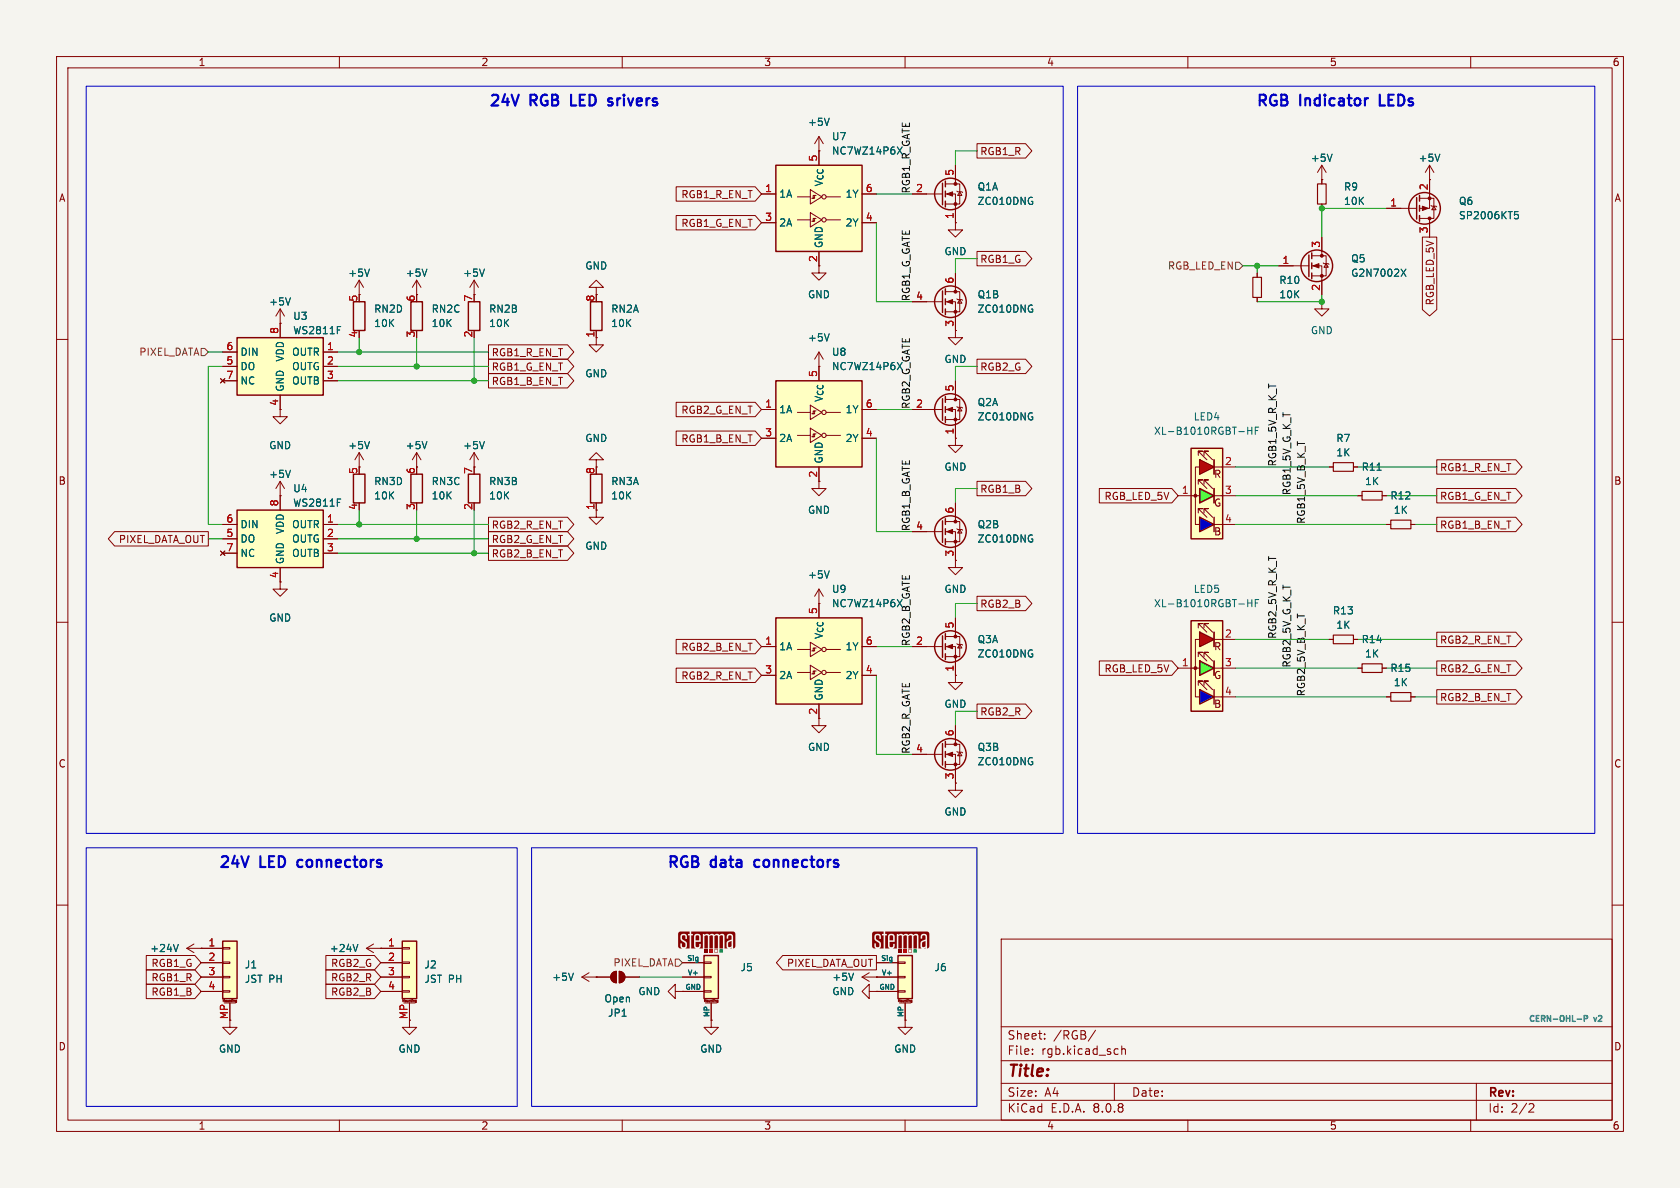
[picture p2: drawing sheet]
<svg xmlns="http://www.w3.org/2000/svg" width="297mm" height="210mm" viewBox="0 0 297 210" stroke-linecap="round" stroke-linejoin="round" font-family="sans-serif">
<path d="M0 0h297v210h-297z" fill="#f5f4ef" stroke="#f5f4ef" stroke-width=".18"/>
<g fill="none" stroke="#840000" stroke-width=".18">
<path d="M10 10h277v190h-277zM12 12h273v186h-273zM60 10v2M110 10v2M160 10v2M210 10v2M260 10v2M161.3 34.3h5.3M167.1 34.3h1.8v5.1M167.1 32.5h2.6v3.6h-2.6M168.9 39.4v1.2h1.3l-1.3 1.3-1.3-1.3h1.3M168.9 39.4h.1"/>
<path d="M168.9 29.2v3.3M169.2 33.8l.1 .1h.8l.1 .1M169.7 33.9l.4 .6h-.8zM233.7 31.8h.1M233.7 29.2v3.3M233.7 36.1v.7M233.7 29.2l-.8 1.3M233.7 29.2l.7 1.3M252.7 31.8h.1M252.7 29.2l-.7 1.3M252.7 29.2v2.6M252.7 29.2l.8 1.3"/>
<path d="M161.3 53.3h5.3M167.1 53.3h1.8v5.1M167.1 51.6h2.6v3.5h-2.6M168.9 58.4v1.3h1.3l-1.3 1.3-1.3-1.3h1.3M168.9 58.4h.1M168.9 48.3v3.3M169.2 52.8l.1 .2h.8l.1 .1M169.7 53l.4 .6h-.8zM226.1 47h5.3M231.9 47h1.8v5.1M231.9 45.2h2.5v3.6h-2.5M233.7 41.9v3.3"/>
<path d="M233.9 46.5l.2 .1h.7l.1 .1M234.4 46.6l.4 .6h-.7zM10 60h2M285 60h2M245.1 92.7h.8M249.4 92.7h.8M10 110h2M234.9 113h.8M239.3 113h.7M240 118.1h.8M244.3 118.1h.8M285 110h2"/>
<path d="M245.1 123.2h.8M249.4 123.2h.8M10 160h2M177 166h108v32h-108zM285 160h2M60 198v2M110 198v2M160 198v2M177 194.5h108M177 191.5h108M177 187.5h108M177 181.5h108"/>
<path d="M182.5 186.3v.1M182.5 185.5v.1M184.7 183.6v.1M184.7 182.8v.1M193.7 182.1l-1.3 2M197 191.5v3M197.5 185.4l.2 .1M197.7 186.3l-.2 .1M198.3 184.9v1.5M198.3 185.5l.2-.1 .4 .1 .1 .9M210 198v2M260 198v2"/>
<path d="M261 191.5v6.5M270.5 195.1l.5 .1 .2 .3-1 1.1h1"/>
</g>
<path d="M182.3 35.6h.3v.4l-.3 .1M182.4 34.9h.1M235.5 27.2l-.4 1.3M254.5 27.2l-.4 1.3M182.3 54.6h.3v.5l-.3 .1M182.4 53.9l.1 .1M247.7 47.6l.8 1.2M248.5 47.6l-.8 1.2" fill="none" stroke="#006464" stroke-width=".18"/>
<g fill="none" stroke="#840000" stroke-width=".25">
<path d="M166.6 32.4v3.8M167.1 32v1M167.1 33.8v1M167.1 35.6v1M166.6 51.4v3.8M167.1 51.1v1M167.1 52.8v1M167.1 54.6v1M231.4 45.1v3.8M231.9 44.7v1M231.9 46.5v1M231.9 48.3v1"/>
<circle cx="168" cy="34.3" r="2.79"/>
<circle cx="168" cy="53.3" r="2.79"/>
<circle cx="232.8" cy="47" r="2.79"/>
</g>
<g fill="#840000" stroke="#840000" stroke-width=".18">
<path d="M167.4 53.3l1-.3v.7z"/>
<path d="M167.4 34.3l1-.4v.8z"/>
<path d="M232.2 47l1-.4v.8z"/>
<circle cx="168.9" cy="55.1" r=".25"/>
<circle cx="168.9" cy="51.6" r=".25"/>
<circle cx="168.9" cy="36.1" r=".25"/>
<circle cx="168.9" cy="32.5" r=".25"/>
<circle cx="233.7" cy="48.8" r=".25"/>
<circle cx="233.7" cy="45.2" r=".25"/>
</g>
<path d="M232.9 32.5h1.5v3.6h-1.5zM245.9 91.9h3.5v1.6h-3.5zM235.7 112.3h3.6v1.5h-3.6zM240.8 117.3h3.5v1.6h-3.5zM245.9 122.4h3.5v1.6h-3.5z" fill="none" stroke="#840000" stroke-width=".2"/>
<path d="M210.6 79.2h5.6v16.1h-5.6z" fill="#ffffc2"/>
<path d="M212.1 91.4l2.5 1.3-2.5 1.3z" fill="#00f"/>
<path d="M212.1 86.4l2.5 1.2-2.5 1.3z" fill="#0f0"/>
<path d="M212.1 81.3l2.5 1.3-2.5 1.2z" fill="#f00"/>
<g fill="none" stroke="#840000" stroke-width=".25">
<path d="M250.4 34.9v3.8M251 34.5v1.1M251 36.3v1M251 38.1v1M210.6 79.2h5.6v16.1h-5.6zM82.8 83.8h2v5.1h-2zM212.1 91.4l2.5 1.3-2.5 1.3zM212.1 86.4l2.5 1.2-2.5 1.3zM212.1 81.3l2.5 1.3-2.5 1.2zM214.6 81.3v2.5M214.6 86.4v2.5M214.6 91.4v2.6"/>
<circle cx="251.8" cy="36.8" r="2.79"/>
</g>
<g fill="none" stroke="#840000" stroke-width=".18">
<path d="M245.1 36.8h5.3M251 35.1h2.5v3.5h-2.5M252.7 31.8v5h-1.7M252.7 38.6v3.3M253 36.3l.1 .1h.8l.1 .2M253.5 36.4l.4 .7h-.8zM73.7 49.5l-.8 1.3M73.7 49.5v2.6M73.7 49.5l.7 1.3M208.3 87.6h3.8M211.8 90.7v-.8h.8h-.8l1.6 1.5M211.8 85.6v-.8h.8h-.8l1.6 1.6"/>
<path d="M211.8 80.5v-.7h.8h-.8l1.6 1.5M212.1 82.6h-.8v10.1h.8M212.1 86.4v2.5zM212.1 86.4h.1M212.1 81.3v2.5zM212.1 81.3h.1M212.9 90.7v-.8h.7h-.7l1.5 1.5M212.9 85.6v-.8h.7h-.7l1.5 1.6M212.9 80.5v-.7h.7h-.7l1.5 1.5M214.6 86.4v2.5M214.6 81.3v2.5M214.6 92.7h3.8"/>
<path d="M214.6 87.6h3.8M214.6 82.6h3.8"/>
</g>
<g fill="#840000" stroke="#840000" stroke-width=".18">
<path d="M251.5 36.4l1 .4-1 .4z"/>
<circle cx="211.3" cy="87.6" r=".25"/>
<circle cx="252.7" cy="35.1" r=".25"/>
<circle cx="252.7" cy="38.6" r=".25"/>
</g>
<path d="M267.8 37.4h.6M267.9 37.9h.3l.2 .2-.1 .5-.4 .1M75.5 47.6l-.4 1.2M220.6 75.5v1.3M220.6 76.1h.7M221.3 75.5v1.3M221.9 76.1h.4M222.5 75.5h-.6v1.3" fill="none" stroke="#006464" stroke-width=".18"/>
<path d="M41.9 59.7h15.2v10.2h-15.2z" fill="#ffffc2"/>
<path d="M41.9 59.7h15.2v10.2h-15.2zM62.5 53.3h2v5.1h-2zM72.6 53.3h2.1v5.1h-2.1z" fill="none" stroke="#840000" stroke-width=".25"/>
<g fill="none" stroke="#840000" stroke-width=".18">
<path d="M49.5 57.2h.1M49.5 54.6v5.1M49.5 54.6l-.7 1.3M49.5 54.6l.8 1.3M63.5 49.5l-.8 1.3M63.5 49.5v2.6M63.5 49.5l.8 1.3M39 66.9l.8 .8M39.4 62.2h2.5M39.4 64.8h2.5M39.4 67.3h2.5M39.8 66.9l-.8 .8"/>
<path d="M49.5 69.9v2.5M57.1 62.2h2.6M57.1 64.8h2.6M57.1 67.3h2.6"/>
</g>
<path d="M51.3 52.6l-.4 1.3M59.6 57.7h.6M65.3 47.6l-.4 1.2" fill="none" stroke="#006464" stroke-width=".18"/>
<path d="M137.2 67.3h15.2v15.3h-15.2z" fill="#ffffc2"/>
<path d="M137.2 67.3h15.2v15.3h-15.2zM62.5 83.8h2v5.1h-2z" fill="none" stroke="#840000" stroke-width=".25"/>
<g fill="none" stroke="#840000" stroke-width=".18">
<path d="M134.6 72.4h2.6M134.6 77.5h2.6M141 77h2.3M141 72.9h2.3M143.3 75.7l2 1.3-2 1.2zM143.3 71.6l2 1.3-2 1.3zM143.5 77.2h.5v-.5h-.2v.5M143.5 73.2h.5v-.6h-.2v.6M144 76.7h.3M144 72.6h.3M144.8 62.2v2.6M144.8 62.2l-.8 1.3"/>
<path d="M144.8 62.2l.7 1.3M146 77h2.6M146 72.9h2.6M152.4 72.4h2.5M152.4 77.5h2.5M144.8 82.6v2.5"/>
<circle cx="145.7" cy="77" r=".38"/>
<circle cx="145.7" cy="72.9" r=".38"/>
</g>
<path d="M146.6 59l-.4 1.3M158.6 64.1l.9 1.2M159.5 64.1l-.9 1.2" fill="none" stroke="#006464" stroke-width=".18"/>
<path d="M71.1 166.4h2.6v10.1h-2.6z" fill="#ffffc2"/>
<g fill="none" stroke="#840000" stroke-width=".18">
<path d="M64.8 167.6h6.3M64.8 167.6l1.2 .8M66 166.9l-1.2 .7M67.3 167.6h.1M67.3 170.2h3.8M67.3 172.7h3.8M67.3 175.3h3.8M71.1 175.1h1.3v.3h-1.3zM71.1 172.6h1.3v.2h-1.3zM71.1 170.1h1.3v.2h-1.3zM71.1 167.5h1.3v.3h-1.3zM71.4 177.3h2"/>
<path d="M72.4 177.3v4.3h1.3l-1.3 1.3-1.3-1.3h1.3M73.4 177.2h.1M73.4 177l.2 .1M73.4 176.8v.1M73.5 176.8h.1v.4M73.5 176.8h-.1M73.6 177.2h-.1M40.6 180.3v1.3h1.3l-1.3 1.3-1.2-1.3h1.2"/>
</g>
<path d="M71.1 166.4h2.6v10.1h-2.6z" fill="none" stroke="#840000" stroke-width=".25"/>
<path d="M63.3 166.9l-.5 1.3" fill="none" stroke="#006464" stroke-width=".18"/>
<path d="M39.4 166.4h2.5v10.1h-2.5z" fill="#ffffc2"/>
<g fill="none" stroke="#840000" stroke-width=".18">
<path d="M49.5 102.9v1.2h1.3l-1.3 1.3-1.2-1.3h1.2M35.6 167.6h3.8M35.6 170.2h3.8M35.6 172.7h3.8M35.6 175.3h3.8M39.4 175.1h1.2v.3h-1.2zM39.4 172.6h1.2v.2h-1.2zM39.4 170.1h1.2v.2h-1.2zM39.4 167.5h1.2v.3h-1.2zM39.6 177.3h2.1M40.6 177.3v3M41.7 177.2h.1"/>
<path d="M41.7 177v.1M41.7 177.1h.1M41.8 176.8l-.1 .1M41.8 176.8h.1M41.8 177.2h.1M41.8 176.8v.4"/>
</g>
<path d="M39.4 166.4h2.5v10.1h-2.5z" fill="none" stroke="#840000" stroke-width=".25"/>
<path d="M41.9 90.2h15.2v10.1h-15.2z" fill="#ffffc2"/>
<g fill="none" stroke="#840000" stroke-width=".25">
<path d="M166.6 70.5v3.8M167.1 70.1v1M167.1 71.9v1M167.1 73.7v1M41.9 90.2h15.2v10.1h-15.2zM72.6 83.8h2.1v5.1h-2.1z"/>
<circle cx="168" cy="72.4" r="2.79"/>
</g>
<g fill="none" stroke="#840000" stroke-width=".18">
<path d="M144.8 24.1l-.8 1.3M144.8 24.1v2.6M144.8 24.1l.7 1.3M222.2 48.3v.7M222.2 52.6v.7M233.7 53.3v1.3h1.2l-1.2 1.3-1.3-1.3h1.3M233.7 53.3h.1M49.5 72.4v1.3h1.3l-1.3 1.2-1.2-1.2h1.2M161.3 72.4h5.3M167.1 72.4h1.8v5.1M167.1 70.6h2.6v3.6h-2.6M168.9 67.3v3.3"/>
<path d="M169.2 71.9l.1 .1h.8l.1 .1M169.7 72l.4 .6h-.8zM39 97.4l.8 .8M39.4 92.7h2.5M39.4 95.3h2.5M39.4 97.8h2.5M39.8 97.4l-.8 .8M49.5 87.6h.1M49.5 85.1v5.1M49.5 85.1l-.7 1.3M49.5 85.1l.8 1.3M57.1 92.7h2.6"/>
<path d="M57.1 95.3h2.6M57.1 97.8h2.6M63.5 80l-.8 1.3M63.5 80v2.6M63.5 80l.8 1.3M73.7 80l-.8 1.3M73.7 80v2.6M73.7 80l.7 1.3M83.8 80l-.7 1.3M83.8 80v2.6M83.8 80l.8 1.3M234.9 82.6h.8"/>
<path d="M239.3 82.6h.7M240 87.6h.8M244.3 87.6h.8M49.5 100.3v2.6M33 167.6l1.3 .8M33 167.6h2.6M34.3 166.9l-1.3 .7M35.6 167.6h.1"/>
</g>
<path d="M146.6 20.9l-.4 1.3M65.3 78l-.4 1.3M75.5 78l-.4 1.3M85.6 78l-.4 1.3M182.3 73.7h.3v.4l-.3 .1M182.4 73h.1M51.3 83.1l-.4 1.3M59.6 88.2h.6M243.4 83.1h.8M31.5 166.9l-.4 1.3" fill="none" stroke="#006464" stroke-width=".18"/>
<g fill="#840000" stroke="#840000" stroke-width=".18">
<path d="M167.4 72.4l1-.4v.8z"/>
<circle cx="168.9" cy="74.2" r=".25"/>
<circle cx="168.9" cy="70.6" r=".25"/>
</g>
<path d="M221.5 49h1.5v3.6h-1.5zM235.7 81.8h3.6v1.5h-3.6zM240.8 86.9h3.5v1.5h-3.5z" fill="none" stroke="#840000" stroke-width=".2"/>
<path d="M210.6 109.7h5.6v16h-5.6z" fill="#ffffc2"/>
<path d="M212.1 121.9l2.5 1.3-2.5 1.3z" fill="#00f"/>
<path d="M212.1 116.8l2.5 1.3-2.5 1.3z" fill="#0f0"/>
<path d="M212.1 111.8l2.5 1.2-2.5 1.3z" fill="#f00"/>
<g fill="none" stroke="#840000" stroke-width=".25">
<path d="M104.4 83.8h2v5.1h-2zM166.6 112.4v3.8M167.1 112v1M167.1 113.8v1M167.1 115.6v1M210.6 109.7h5.6v16h-5.6zM212.1 116.8l2.5 1.3-2.5 1.3zM212.1 111.8l2.5 1.2-2.5 1.3zM214.6 111.8v2.5M214.6 116.8v2.6M166.6 131.4v3.9M167.1 131.1v1"/>
<path d="M167.1 132.8v1.1M167.1 134.6v1M212.1 121.9l2.5 1.3-2.5 1.3zM214.6 121.9v2.6"/>
<circle cx="168" cy="114.3" r="2.79"/>
<circle cx="168" cy="133.3" r="2.79"/>
</g>
<g fill="none" stroke="#840000" stroke-width=".18">
<path d="M105.4 81.3h1.3l-1.3-1.3-1.3 1.3h1.3v1.3M105.4 88.9v1.3M161.3 114.3h5.3M167.1 114.3h1.8v5.1M167.1 112.5h2.6v3.6h-2.6M168.9 109.2v3.3M169.2 113.8l.1 .1h.8l.1 .1M169.7 113.9l.4 .7h-.8zM208.3 118.1h3.8M211.8 116.1v-.8h.8h-.8l1.6 1.5M211.8 111v-.8h.8h-.8l1.6 1.6M212.1 113h-.8v10.2h.8"/>
<path d="M212.1 116.8v2.6zM212.1 116.8h.1M212.1 111.8v2.5zM212.1 111.8h.1M212.9 116.1v-.8h.7h-.7l1.5 1.5M212.9 111v-.8h.7h-.7l1.5 1.6M214.6 116.8v2.6M214.6 111.8v2.5M214.6 118.1h3.8M214.6 113h3.8M161.3 133.4h5.3M167.1 133.4h1.8v5"/>
<path d="M167.1 131.6h2.6v3.5h-2.6M168.9 128.3v3.3M169.2 132.8l.1 .2h.8l.1 .1M169.7 133l.4 .6h-.8zM211.8 121.2v-.8h.8h-.8l1.6 1.5M212.9 121.2v-.8h.7h-.7l1.5 1.5M214.6 123.2h3.8M119.4 175.3v-1.3l-1.3 1.3 1.3 1.2v-1.2h1.2M120.6 175.3h.1M152.4 172.7l1.3 .8M152.4 172.7h2.5M153.7 172l-1.3 .7"/>
<path d="M154.9 172.7h.1M160 180.3v1.3h1.3l-1.3 1.3-1.3-1.3h1.3M160 180.3h.1"/>
</g>
<g fill="#840000" stroke="#840000" stroke-width=".18">
<path d="M167.4 114.3l1-.4v.8z"/>
<path d="M167.4 133.4l1-.4v.7z"/>
<circle cx="211.3" cy="118.1" r=".25"/>
<circle cx="168.9" cy="116.1" r=".25"/>
<circle cx="168.9" cy="112.5" r=".25"/>
<circle cx="168.9" cy="135.1" r=".25"/>
<circle cx="168.9" cy="131.6" r=".25"/>
</g>
<path d="M182.3 115.6h.3v.4l-.3 .1M182.4 114.9h.1M220.6 106v1.3M220.6 106.6h.7M221.3 106v1.3M221.9 106.6h.4M222.5 106h-.6v1.3M182.3 134.7h.3v.4l-.3 .1M182.4 133.9l.1 .1M150.9 172l-.4 1.3" fill="none" stroke="#006464" stroke-width=".18"/>
<path d="M137.2 109.2h15.2v15.3h-15.2z" fill="#ffffc2"/>
<g fill="none" stroke="#840000" stroke-width=".25">
<path d="M166.6 92.1v3.8M167.1 91.7v1M167.1 93.5v1M167.1 95.3v1M137.2 109.2h15.2v15.3h-15.2z"/>
<circle cx="168" cy="94" r="2.79"/>
</g>
<g fill="none" stroke="#840000" stroke-width=".18">
<path d="M161.3 94h5.3M167.1 94h1.8v5.1M167.1 92.2h2.6v3.6h-2.6M168.9 88.9v3.3M169.2 93.5l.1 .1h.8l.1 .1M169.7 93.6l.4 .6h-.8zM134.6 114.3h2.6M134.6 119.4h2.6M141 118.9h2.3M141 114.8h2.3M143.3 117.6l2 1.3-2 1.2zM143.3 113.5l2 1.3-2 1.3z"/>
<path d="M143.5 119.1h.5v-.5h-.2v.5M143.5 115.1h.5v-.5h-.2v.5M144 118.6h.3M144 114.6h.3M146 118.9h2.6M146 114.8h2.6M152.4 114.3h2.5M152.4 119.4h2.5M144.8 124.5v3.8h1.2l-1.2 1.2-1.3-1.2h1.3"/>
<circle cx="145.7" cy="118.9" r=".38"/>
<circle cx="145.7" cy="114.8" r=".38"/>
</g>
<path d="M182.3 95.3h.3v.4l-.3 .1M182.4 94.6h.1M158.6 106l.9 1.3M159.5 106l-.9 1.3" fill="none" stroke="#006464" stroke-width=".18"/>
<g fill="#840000" stroke="#840000" stroke-width=".18">
<path d="M167.4 94l1-.4v.8z"/>
<circle cx="168.9" cy="95.8" r=".25"/>
<circle cx="168.9" cy="92.2" r=".25"/>
</g>
<path d="M137.2 29.2h15.2v15.3h-15.2z" fill="#ffffc2"/>
<path d="M137.2 29.2h15.2v15.3h-15.2z" fill="none" stroke="#840000" stroke-width=".25"/>
<g fill="none" stroke="#840000" stroke-width=".18">
<path d="M134.6 34.3h2.6M134.6 39.4h2.6M141 38.9h2.3M141 34.8h2.3M143.3 37.6l2 1.3-2 1.2zM143.3 33.5l2 1.3-2 1.3zM143.5 39.1h.5v-.5h-.2v.5M143.5 35.1h.5v-.6h-.2v.6M144 38.6h.3M144 34.5h.3M146 38.9h2.6M146 34.8h2.6"/>
<path d="M152.4 34.3h2.5M152.4 39.4h2.5M144.8 44.5v2.5M168.9 119.4v1.3h1.3l-1.3 1.2-1.3-1.2h1.3M168.9 119.4h.1M168.9 138.4v1.3h1.3l-1.3 1.3-1.3-1.3h1.3M168.9 138.4h.1M102.9 172.7h5M102.9 172.7l1.2 .8M104.1 172l-1.2 .7M105.4 172.7h.1M108.2 172l.8-.3v2a1.02 1.02 0 0 1-1-.6 1.02 1.02 0 0 1 .2-1.1z"/>
<path d="M109.5 171.7a1.02 1.02 0 0 1 1 1 1.02 1.02 0 0 1-1 1zM110.5 172.7h2.5M125.7 180.3v1.3h1.3l-1.3 1.3-1.2-1.3h1.2M125.7 180.3h.1"/>
<circle cx="145.7" cy="38.9" r=".38"/>
<circle cx="145.7" cy="34.8" r=".38"/>
</g>
<path d="M158.6 26l.9 1.2M159.5 26l-.9 1.2M101.4 172l-.5 1.3" fill="none" stroke="#006464" stroke-width=".18"/>
<g fill="#840000" stroke="#840000" stroke-width=".18">
<path d="M108.2 172l.8-.3v2a1.02 1.02 0 0 1-1-.6 1.02 1.02 0 0 1 .2-1.1z"/>
<path d="M109.5 171.7a1.02 1.02 0 0 1 1 1 1.02 1.02 0 0 1-1 1z"/>
</g>
<path d="M125.4 167.8h.6v.6h-.6z" fill="#ed1c24"/>
<path d="M127.2 167.8h.6v.6h-.6z" fill="#00a650"/>
<path d="M124.5 168.9h2.5v7.6h-2.5z" fill="#ffffc2"/>
<g fill="#840000">
<path d="M124.5 167.8h.6v.6h-.6z"/>
<path d="M126.3 167.8h.6v.6h-.6l.5-.1v-.4h-.4l-.1 .4z"/>
<path d="M129 167.7l.3-.2v.2z"/>
<path d="M124.5 165.5l.4-.2 .2 .2v2.2h-.6z"/>
<path d="M125.4 165.5l.4-.2 .2 .2v2.2h-.6z"/>
<path d="M126.3 165.5l.4-.2 .2 .2v2.2h-.6z"/>
<path d="M127.2 165.5l.4-.2 .2 .2v2.2h-.6z"/>
<path d="M123 165.4l.4-.1 .2 .1v.8h-.6z"/>
<path d="M128.8 166.6l.5-.3v1l-.3 .1h-.2z"/>
<path d="M120 164.8l.3-.1h1.6v.4h-.3v.3h.3v2.3h-.8l.3-.3v-.7l-.8-.6v-.3v-.4l.4-.1 .2 .2v.5h.2v-.7l-.4-.2-.6 .1-.1 .7 .1 .3 .7 .6 .1 .5-.2 .1h-.4v-.6h-.3v.6l.3 .3h-.4l-.2-.2-.1-2.4z"/>
<path d="M122.2 164.7h7.5l.3 .4-.1 2.4-.3 .2v-2.2l-.2-.3-.5-.1-.4 .2v.6h.2l.1-.5 .3-.1 .2 .2v.6l-.6 .2-.2 .2-.1 .9 .3 .3h-.6l-.1-2.5-.3-.1-.5 .2-.3-.2h-.4a.36 .36 0 0 1-.5 0h-.4a.36 .36 0 0 1-.5 0l-.6 .2v-.2h-.2v2.6h-.8l.3-.3 .1-.5h-.3l-.1 .5-.5-.1v-.8h.9v-.9l-.1-.3-.2-.2-.7 .1-.2 .4v1.6l.1 .3 .2 .2h-.8v-2.3h.3v-.3h-.3z"/>
</g>
<g fill="none" stroke="#840000" stroke-width=".18">
<path d="M83.8 49.5l-.7 1.3M83.8 49.5v2.6M83.8 49.5l.8 1.3M105.4 50.8h1.3l-1.3-1.3-1.3 1.3h1.3v1.3M105.4 58.4v2.6h1.3l-1.3 1.2-1.3-1.2h1.3M144.8 47v1.3h1.2l-1.2 1.2-1.3-1.2h1.3M168.9 77.5v1.2h1.3l-1.3 1.3-1.3-1.3h1.3M168.9 77.5h.1M105.4 90.2v1.2h1.3l-1.3 1.3-1.3-1.3h1.3M144.8 85.1v1.3h1.2l-1.2 1.2-1.3-1.2h1.3M168.9 99.1v1.2h1.3l-1.3 1.3-1.3-1.3h1.3M168.9 99.1h.1"/>
<path d="M144.8 104.1l-.8 1.3M144.8 104.1v2.6M144.8 104.1l.7 1.3M120.6 170.2h3.9M120.6 172.7h3.9M120.6 175.3h3.9M124.5 175.1h1.2v.3h-1.2zM124.5 172.6h1.2v.2h-1.2zM124.5 170.1h1.2v.2h-1.2zM124.7 177.3h2M125.7 177.3v3M126.8 176.9l.1-.1v.4"/>
<path d="M126.8 177.2h.1M126.8 177v.1M126.8 177.1h.1M126.9 177.2h.1M153.7 175.3v-1.3l-1.3 1.3 1.3 1.2v-1.2h1.2M154.9 175.3h.1"/>
</g>
<path d="M82.8 53.3h2v5.1h-2zM104.4 53.3h2v5.1h-2zM124.5 168.9h2.5v7.6h-2.5z" fill="none" stroke="#840000" stroke-width=".25"/>
<path d="M85.6 47.6l-.4 1.2M146.6 100.9l-.4 1.3" fill="none" stroke="#006464" stroke-width=".18"/>
<path d="M159.7 167.8h.6v.6h-.6z" fill="#ed1c24"/>
<path d="M161.5 167.8h.6v.6h-.6z" fill="#00a650"/>
<path d="M158.7 168.9h2.6v7.6h-2.6z" fill="#ffffc2"/>
<g fill="#840000">
<path d="M158.8 167.8h.6v.6h-.6z"/>
<path d="M160.6 167.8h.6v.6h-.6l.5-.1v-.4h-.4l-.1 .4z"/>
<path d="M163.3 167.7l.3-.2v.2z"/>
<path d="M158.8 165.5l.4-.2 .2 .2v2.2h-.6z"/>
<path d="M159.7 165.5l.4-.2 .2 .2v2.2h-.6z"/>
<path d="M160.6 165.5l.4-.2 .2 .2v2.2h-.6z"/>
<path d="M161.5 165.5l.3-.2 .3 .2v2.2h-.6z"/>
<path d="M157.3 165.4l.3-.1 .2 .1 .1 .8h-.6z"/>
<path d="M163.1 166.6l.5-.3v1l-.3 .1h-.2z"/>
<path d="M154.3 164.8l.3-.1h1.6v.4h-.3v.3h.3v2.3h-.8l.3-.3v-.7l-.8-.6-.1-.3 .1-.4 .4-.1 .1 .2 .1 .5h.2v-.7l-.4-.2-.6 .1-.1 .7 .1 .3 .7 .6v.5l-.1 .1h-.4l-.1-.6h-.2v.6l.3 .3h-.4l-.3-.2v-2.4z"/>
<path d="M156.5 164.7h7.5l.3 .4-.1 2.4-.3 .2v-2.2l-.2-.3-.5-.1-.4 .2v.6h.2l.1-.5 .3-.1 .2 .2v.6l-.6 .2-.2 .2-.1 .9 .3 .3h-.6l-.1-2.5-.3-.1-.6 .2-.2-.2h-.4a.36 .36 0 0 1-.6 0h-.3a.36 .36 0 0 1-.5 0l-.6 .2v-.2h-.3v2.6h-.7l.3-.3 .1-.5h-.3l-.1 .5-.5-.1v-.8h.9v-.9l-.1-.3-.2-.2-.8 .1-.1 .4v1.6l.1 .3 .2 .2h-.8v-2.3h.3v-.3h-.3z"/>
</g>
<g fill="none" stroke="#840000" stroke-width=".18">
<path d="M119.5 33h14l1.1 1.3-1.1 1.3h-14zM119.5 38.1h14l1.1 1.3-1.1 1.2h-14zM134.6 34.3h2.6M134.6 39.4h2.6M152.4 34.3h2.5M152.4 39.4h2.5M161.3 34.3h2.5M168.9 39.4h.1M168.9 29.2v2.6M168.9 36.8v2.6M172.7 25.4h8.6l1.1 1.3-1.1 1.2h-8.6zM233.7 31.8h.1"/>
<path d="M233.7 31.8v.7M233.7 36.1v.7M245.1 36.8h2.5M252.7 31.8h.1M252.7 31.8v2.5M252.7 39.4v2.5M49.5 57.2h.1M49.5 57.2v2.5M105.4 58.4v1.3M144.8 44.5v2.5M161.3 53.3h2.5M168.9 58.4h.1"/>
<path d="M168.9 48.3v2.5M168.9 55.9v2.5M172.7 44.4h8.6l1.1 1.3-1.1 1.3h-8.6zM222.2 48.3v.7M222.2 52.6v.7M226.1 47h2.5M233.7 41.9v2.6M233.7 49.5v2.6M251.5 41.9h2.5v12.8l-1.3 1.1-1.2-1.1zM39 66.9l.8 .8M39.4 62.2h2.5M39.4 64.8h2.5"/>
<path d="M39.4 67.3h2.5M39.8 66.9l-.8 .8M49.5 69.9v2.5M57.1 62.2h2.6M57.1 64.8h2.6M57.1 67.3h2.6M86.4 66h13.9l1.1 1.3-1.1 1.3h-13.9zM86.4 63.5h13.9l1.1 1.3-1.1 1.2h-13.9zM86.4 61h13.9l1.1 1.2-1.1 1.3h-13.9zM119.5 71.1h14l1.1 1.3-1.1 1.3h-14zM119.5 76.2h14l1.1 1.3-1.1 1.2h-14zM134.6 72.4h2.6"/>
<path d="M134.6 77.5h2.6M152.4 72.4h2.5M152.4 77.5h2.5M161.3 72.4h2.5M168.9 77.5h.1M168.9 67.3v2.6M168.9 74.9v2.6M172.7 63.5h8.6l1.1 1.3-1.1 1.2h-8.6zM20.3 94h16.5v2.5h-16.5l-1.2-1.2zM39 97.4l.8 .8M39.4 92.7h2.5M39.4 95.3h2.5"/>
<path d="M39.4 97.8h2.5M39.8 97.4l-.8 .8M49.5 87.6h.1M49.5 87.6v2.6M57.1 92.7h2.6M57.1 95.3h2.6M57.1 97.8h2.6M86.4 96.5h13.9l1.1 1.3-1.1 1.3h-13.9zM86.4 91.4h13.9l1.1 1.3-1.1 1.3h-13.9zM86.4 94h13.9l1.1 1.3-1.1 1.2h-13.9zM105.4 88.9v1.3M144.8 82.6v2.5"/>
<path d="M161.3 94h2.5M168.9 99.1h.1M168.9 88.9v2.5M168.9 96.5v2.6M172.7 85.1h8.6l1.1 1.3-1.1 1.2h-8.6zM194.3 86.4h12.9l1.1 1.2-1.1 1.3h-12.9zM234.9 82.6h.8M239.3 82.6h.7M240 87.6h.8M244.3 87.6h.8M245.1 92.7h.8M249.4 92.7h.8"/>
<path d="M254 81.3h14l1.1 1.3-1.1 1.2h-14zM254 86.4h14l1.1 1.2-1.1 1.3h-14zM254 91.4h14l1.1 1.3-1.1 1.3h-14zM49.5 100.3v2.6M119.5 118.1h14l1.1 1.3-1.1 1.3h-14zM119.5 113h14l1.1 1.3-1.1 1.3h-14zM134.6 114.3h2.6M134.6 119.4h2.6M152.4 114.3h2.5M152.4 119.4h2.5M161.3 114.3h2.5M168.9 119.4h.1"/>
<path d="M168.9 109.2v2.6M168.9 116.8v2.6M172.7 105.4h8.6l1.1 1.3-1.1 1.3h-8.6zM194.3 116.8h12.9l1.1 1.3-1.1 1.3h-12.9zM234.9 113h.8M239.3 113h.7M240 118.1h.8M244.3 118.1h.8M254 116.8h14l1.1 1.3-1.1 1.3h-14zM254 111.8h14l1.1 1.2-1.1 1.3h-14zM144.8 124.5v2.5M161.3 133.4h2.5"/>
<path d="M168.9 138.4h.1M168.9 128.3v2.5M168.9 135.9v2.5M172.7 124.5h8.6l1.1 1.2-1.1 1.3h-8.6zM245.1 123.2h.8M249.4 123.2h.8M254 121.9h14l1.1 1.3-1.1 1.3h-14zM25.9 171.4h8.5l1.2 1.3-1.2 1.3h-8.5zM25.9 174h8.5l1.2 1.3-1.2 1.2h-8.5zM25.9 168.9h8.5l1.2 1.3-1.2 1.3h-8.5zM35.6 167.6h.1M35.6 170.2h3.8"/>
<path d="M35.6 172.7h3.8M35.6 175.3h3.8M35.6 167.6h3.8M40.6 177.3v3M57.6 171.4h8.6l1.1 1.3-1.1 1.3h-8.6zM57.6 174h8.6l1.1 1.3-1.1 1.2h-8.6zM57.6 168.9h8.6l1.1 1.3-1.1 1.3h-8.6zM67.3 167.6h.1M67.3 170.2h3.8M67.3 172.7h3.8M67.3 175.3h3.8M67.3 167.6h3.8"/>
<path d="M72.4 177.3v3M105.4 172.7h.1M105.4 172.7h2.5M110.5 172.7h2.5M120.6 175.3h.1M120.6 170.2h3.9M120.6 172.7h3.9M120.6 175.3h3.9M125.7 177.3v3M138.4 168.9h16.5v2.6h-16.5l-1.1-1.3zM154.9 175.3h.1M154.9 172.7h.1"/>
<path d="M154.9 170.2h3.8M154.9 172.7h3.8M154.9 175.3h3.8M158.7 175.1h1.3v.3h-1.3zM158.7 172.6h1.3v.2h-1.3zM158.7 170.1h1.3v.2h-1.3zM159 177.3h2M160 177.3v3M161 176.9l.2-.1v.4M161 177.2h.2M161 177l.1 .1M161.1 177.1h.1"/>
<path d="M161.2 177.2h.1M125.7 180.3h.1M160 180.3h.1"/>
</g>
<path d="M158.7 168.9h2.6v7.6h-2.6z" fill="none" stroke="#840000" stroke-width=".25"/>
<path d="M218.4 46.4h.7l.6 .6-.6 .6h-.7zM35.6 61.6h.6l.6 .6-.6 .7h-.6zM119.4 169.5h.6l.6 .7-.6 .6h-.6z" fill="none" stroke="#725600" stroke-width=".18"/>
<path d="M278.8 180.2h.8M280.1 180.1l.5-.1v-.4l-.5-.1v1" fill="none" stroke="#0099b0" stroke-width=".25"/>
<path d="M15.2 15.2h172.8v132.1h-172.8zM190.5 15.2h91.4v132.1h-91.4zM15.2 149.9h76.2v45.7h-76.2zM94 149.9h78.7v45.7h-78.7z" fill="none" stroke="#0000c2" stroke-width=".18"/>
<g fill="none" stroke="#0000c2" stroke-width=".38">
<path d="M87 16.9l.3-.2h.4l.3 .2M89.3 16.6l-.5 1.4M90.4 16.7l.7 1.9 .6-1.9M94.8 16.9l-.3-.2h-.7v1.9M96.7 16.8a.69 .69 0 0 0-.9 .2M98.5 16.9l-.3-.2h-.6v1.9M101 16.7v1.9M103.4 16.7h-.9v1.9M105.1 17l-.4-.3h-.5v1.9M107.8 18l.4 .1M107.8 17.4l.4 .1M108.2 18.6h-.5"/>
<path d="M110.3 16.7l-.1 .1 .1 .1M110.3 16.7l.1 .1-.1 .1M110.3 16.7v.2M223.7 16.9l-.3-.2h-.7v1.9M225.6 16.8a.69 .69 0 0 0-.9 .2M227.4 16.9l-.3-.2h-.6v1.9M229.9 16.7v1.9M233.3 16.7v1.9M234.2 16.7l-.1 .1 .1 .1M234.2 16.7l.1 .1-.1 .1M234.2 16.7v.2M238.5 16.7v1.7"/>
<path d="M243.9 16.7v1.9M246.4 16.7h-.9v1.9M248.1 17l-.5-.3h-.4v1.9M39.2 151.5l.3-.1h.5l.2 .1M41.5 151.3l-.5 1.3M42.7 151.4l.6 1.9 .7-1.9M46 151.4v1.9M48.5 151.4h-.9v1.9M50.2 151.6l-.4-.2h-.5v1.9M62.7 151.4v1.6M119.6 151.5l-.3-.1h-.7v1.9M121.5 151.5a.69 .69 0 0 0-.9 .1"/>
<path d="M123.3 151.5l-.3-.1h-.6v1.9M126.5 151.4v1.9M129.2 151.4v1.6M143.5 151.4v1.6"/>
</g>
<g fill="none" stroke="#009600" stroke-width=".18">
<path d="M154.9 39.4v13.9h6.4M154.9 34.3h6.4M172.7 26.7h-3.8v2.5M245.1 36.8h-11.4v5.1M63.5 59.7v2.5M73.7 59.7v5.1M83.8 59.7v7.6M172.7 45.7h-3.8v2.6M219.7 47h6.4M222.2 47v1.3M233.7 52.1v1.2h-11.5M36.8 62.2h2.6"/>
<path d="M39.4 64.8h-2.6v27.9h2.6M59.7 67.3h26.7M59.7 62.2h26.7M59.7 64.8h26.7M154.9 77.5v16.5h6.4M154.9 72.4h6.4M172.7 64.8h-3.8v2.5M36.8 95.3h2.6M59.7 95.3h26.7M59.7 92.7h26.7M59.7 97.8h26.7M63.5 90.2v2.5"/>
<path d="M73.7 90.2v5.1M83.8 90.2v7.6M172.7 86.4h-3.8v2.5M218.4 92.7h26.7M218.4 82.6h16.5M218.4 87.6h21.6M240 82.6h14M245.1 87.6h8.9M250.2 92.7h3.8M154.9 119.4v14h6.4M154.9 114.3h6.4M172.7 106.7h-3.8v2.5"/>
<path d="M218.4 118.1h21.6M218.4 113h16.5M240 113h14M245.1 118.1h8.9M172.7 125.7h-3.8v2.6M218.4 123.2h26.7M250.2 123.2h3.8M113 172.7h7.6"/>
</g>
<g fill="none" stroke="#006464" stroke-width=".18">
<path d="M146.6 20.9l-.4 1.3M158.6 26l.9 1.2M159.5 26l-.9 1.2M182.3 35.6h.3v.4l-.3 .1M182.4 34.9h.1M235.5 27.2l-.4 1.3M254.5 27.2l-.4 1.3M267.8 37.4h.6M267.9 37.9h.3l.2 .2-.1 .5-.4 .1M51.3 52.6l-.4 1.3M59.6 57.7h.6M65.3 47.6l-.4 1.2"/>
<path d="M75.5 47.6l-.4 1.2M85.6 47.6l-.4 1.2M146.6 59l-.4 1.3M182.3 54.6h.3v.5l-.3 .1M182.4 53.9l.1 .1M247.7 47.6l.8 1.2M248.5 47.6l-.8 1.2M65.3 78l-.4 1.3M75.5 78l-.4 1.3M85.6 78l-.4 1.3M158.6 64.1l.9 1.2M159.5 64.1l-.9 1.2"/>
<path d="M182.3 73.7h.3v.4l-.3 .1M182.4 73h.1M51.3 83.1l-.4 1.3M59.6 88.2h.6M182.3 95.3h.3v.4l-.3 .1M182.4 94.6h.1M243.4 83.1h.8M146.6 100.9l-.4 1.3M158.6 106l.9 1.3M159.5 106l-.9 1.3M182.3 115.6h.3v.4l-.3 .1M182.4 114.9h.1"/>
<path d="M182.3 134.7h.3v.4l-.3 .1M182.4 133.9l.1 .1M31.5 166.9l-.4 1.3M63.3 166.9l-.5 1.3M101.4 172l-.5 1.3M150.9 172l-.4 1.3"/>
</g>
<g fill="#009600" stroke="#009600" stroke-width=".18">
<circle cx="73.7" cy="64.8" r=".46"/>
<circle cx="222.2" cy="47" r=".46"/>
<circle cx="233.7" cy="36.8" r=".46"/>
<circle cx="233.7" cy="53.3" r=".46"/>
<circle cx="63.5" cy="62.2" r=".46"/>
<circle cx="83.8" cy="97.8" r=".46"/>
<circle cx="63.5" cy="92.7" r=".46"/>
<circle cx="73.7" cy="95.3" r=".46"/>
<circle cx="83.8" cy="67.3" r=".46"/>
</g>
<text font-size="2.8" fill="#840000" x="178" y="190.9">Title:</text>
<g font-size="2.7" fill="#0000c2">
<text x="86.3" y="19.7">24V</text>
<text x="93.7" y="19.7">RGB</text>
<text x="101.7" y="19.7">LED</text>
<text x="109" y="19.7">srivers</text>
<text x="221.9" y="19.7">RGB</text>
<text x="229.8" y="19.7">Indicator</text>
<text x="244.6" y="19.7">LEDs</text>
<text x="38.5" y="154.3">24V</text>
<text x="46" y="154.3">LED</text>
<text x="53.3" y="154.3">connectors</text>
<text x="117.7" y="154.3">RGB</text>
<text x="125.7" y="154.3">data</text>
<text x="134.1" y="154.3">connectors</text>
</g>
<g font-size="2.1" fill="#840000">
<text x="178" y="184">Sheet:</text>
<text x="186.2" y="184">/RGB/</text>
<text x="178" y="186.7">File:</text>
<text x="184.1" y="186.7">rgb.kicad_sch</text>
<text x="178" y="196.9">KiCad</text>
<text x="178" y="194.1">Size:</text>
<text x="184.7" y="194.1">A4</text>
<text x="185.7" y="196.9">E.D.A.</text>
<text x="193.3" y="196.9">8.0.8</text>
<text x="200" y="194.1">Date:</text>
<text x="263" y="194.3">Rev:</text>
<text x="263" y="196.9">Id:</text>
<text x="267.1" y="196.9">2/2</text>
</g>
<g font-size="1.8" fill="#840000">
<text x="35" y="11.9">1</text>
<text x="85" y="11.9">2</text>
<text x="135" y="11.9">3</text>
<text x="185" y="11.9">4</text>
<text x="235" y="11.9">5</text>
<text x="285" y="11.9">6</text>
<text x="173.2" y="27.6">RGB1_R</text>
<text x="10.3" y="35.9">A</text>
<text x="120.3" y="35.2">RGB1_R_EN_T</text>
<text x="285.3" y="35.9">A</text>
<text x="120.3" y="40.3">RGB1_G_EN_T</text>
<text x="173.2" y="46.7">RGB1_G</text>
<text x="73.4" y="53.4" transform="rotate(-90 73.4 53.4)">6</text>
<text x="83.6" y="53.4" transform="rotate(-90 83.6 53.4)">7</text>
<text x="105.2" y="53.4" transform="rotate(-90 105.2 53.4)">8</text>
<text x="253.7" y="54.1" transform="rotate(-90 253.7 54.1)">RGB_LED_5V</text>
<text x="86.8" y="65.7">RGB1_G_EN_T</text>
<text x="86.8" y="63.2">RGB1_R_EN_T</text>
<text x="173.2" y="65.7">RGB2_G</text>
<text x="86.8" y="68.3">RGB1_B_EN_T</text>
<text x="120.3" y="73.3">RGB2_G_EN_T</text>
<text x="63.2" y="83.9" transform="rotate(-90 63.2 83.9)">5</text>
<text x="73.4" y="83.9" transform="rotate(-90 73.4 83.9)">6</text>
<text x="120.3" y="78.4">RGB1_B_EN_T</text>
<text x="254.5" y="83.5">RGB1_R_EN_T</text>
<text x="10.3" y="85.9">B</text>
<text x="173.2" y="87.3">RGB1_B</text>
<text x="195.2" y="88.6">RGB_LED_5V</text>
<text x="214.5" y="89.8">G</text>
<text x="214.5" y="84.7">R</text>
<text x="254.5" y="88.6">RGB1_G_EN_T</text>
<text x="285.3" y="85.9">B</text>
<text x="86.8" y="93.7">RGB2_R_EN_T</text>
<text x="214.5" y="94.9">B</text>
<text x="254.5" y="93.7">RGB1_B_EN_T</text>
<text x="20.9" y="96.2">PIXEL_DATA_OUT</text>
<text x="86.8" y="98.7">RGB2_B_EN_T</text>
<text x="86.8" y="96.2">RGB2_G_EN_T</text>
<text x="49.3" y="102.3" transform="rotate(-90 49.3 102.3)">4</text>
<text x="173.2" y="107.6">RGB2_B</text>
<text x="254.5" y="114">RGB2_R_EN_T</text>
<text x="120.3" y="115.3">RGB2_B_EN_T</text>
<text x="195.2" y="119.1">RGB_LED_5V</text>
<text x="214.5" y="115.2">R</text>
<text x="254.5" y="119.1">RGB2_G_EN_T</text>
<text x="120.3" y="120.3">RGB2_R_EN_T</text>
<text x="214.5" y="125.3">B</text>
<text x="214.5" y="120.3">G</text>
<text x="254.5" y="124.1">RGB2_B_EN_T</text>
<text x="144.5" y="126.4" transform="rotate(-90 144.5 126.4)">2</text>
<text x="173.2" y="126.7">RGB2_R</text>
<text x="10.3" y="135.9">C</text>
<text x="285.3" y="135.9">C</text>
<text x="26.7" y="173.7">RGB1_R</text>
<text x="26.7" y="171.1">RGB1_G</text>
<text x="58.4" y="173.7">RGB2_R</text>
<text x="58.4" y="171.1">RGB2_G</text>
<text x="139" y="171.1">PIXEL_DATA_OUT</text>
<text x="26.7" y="176.2">RGB1_B</text>
<text x="58.4" y="176.2">RGB2_B</text>
<text x="10.3" y="185.9">D</text>
<text x="72.1" y="180.3" transform="rotate(-90 72.1 180.3)">MP</text>
<text x="285.3" y="185.9">D</text>
<text x="35" y="199.9">1</text>
<text x="85" y="199.9">2</text>
<text x="135" y="199.9">3</text>
<text x="185" y="199.9">4</text>
<text x="235" y="199.9">5</text>
<text x="285" y="199.9">6</text>
</g>
<g font-size="1.8" fill="#006464">
<text x="142.7" y="22.5">+5V</text>
<text x="147" y="27.5">NC7WZ14P6X</text>
<text x="147" y="25">U7</text>
<text x="231.6" y="28.8">+5V</text>
<text x="250.7" y="28.8">+5V</text>
<text x="137.7" y="35.2">1A</text>
<text x="145.6" y="33.1" transform="rotate(-90 145.6 33.1)">V_{CC}</text>
<text x="149.4" y="35.2">1Y</text>
<text x="172.7" y="33.9">Q1A</text>
<text x="237.5" y="33.9">R9</text>
<text x="137.7" y="40.2">2A</text>
<text x="149.4" y="40.2">2Y</text>
<text x="172.7" y="36.4">ZC010DNG</text>
<text x="237.5" y="36.4">10K</text>
<text x="257.8" y="36.4">Q6</text>
<text x="257.8" y="39">SP2006KT5</text>
<text x="103.4" y="47.9">GND</text>
<text x="145.6" y="43.9" transform="rotate(-90 145.6 43.9)">GND</text>
<text x="166.9" y="45.3">GND</text>
<text x="238.8" y="46.6">Q5</text>
<text x="61.5" y="49.1">+5V</text>
<text x="71.6" y="49.1">+5V</text>
<text x="81.8" y="49.1">+5V</text>
<text x="142.7" y="52.9">GND</text>
<text x="172.7" y="52.9">Q1B</text>
<text x="226.1" y="50.4">R10</text>
<text x="226.1" y="52.9">10K</text>
<text x="238.8" y="49.1">G2N7002X</text>
<text x="47.5" y="54.2">+5V</text>
<text x="51.7" y="59.3">WS2811F</text>
<text x="51.7" y="56.7">U3</text>
<text x="66" y="55.5">RN2D</text>
<text x="66" y="58">10K</text>
<text x="76.2" y="55.5">RN2C</text>
<text x="76.2" y="58">10K</text>
<text x="86.4" y="55.5">RN2B</text>
<text x="86.4" y="58">10K</text>
<text x="108" y="55.5">RN2A</text>
<text x="108" y="58">10K</text>
<text x="172.7" y="55.5">ZC010DNG</text>
<text x="231.6" y="59.3">GND</text>
<text x="42.4" y="65.6">DO</text>
<text x="42.4" y="63.1">DIN</text>
<text x="50.4" y="64" transform="rotate(-90 50.4 64)">VDD</text>
<text x="51.5" y="63.1">OUTR</text>
<text x="51.5" y="65.6">OUTG</text>
<text x="142.7" y="60.6">+5V</text>
<text x="147" y="65.6">NC7WZ14P6X</text>
<text x="147" y="63.1">U8</text>
<text x="166.9" y="64.4">GND</text>
<text x="42.4" y="68.2">NC</text>
<text x="50.4" y="69.3" transform="rotate(-90 50.4 69.3)">GND</text>
<text x="51.5" y="68.2">OUTB</text>
<text x="103.4" y="66.9">GND</text>
<text x="145.6" y="71.2" transform="rotate(-90 145.6 71.2)">V_{CC}</text>
<text x="172.7" y="72">Q2A</text>
<text x="137.7" y="73.3">1A</text>
<text x="149.4" y="73.3">1Y</text>
<text x="172.7" y="74.5">ZC010DNG</text>
<text x="203.9" y="77.1">XL-B1010RGBT-HF</text>
<text x="210.9" y="74.5">LED4</text>
<text x="47.5" y="79.6">GND</text>
<text x="61.5" y="79.6">+5V</text>
<text x="71.6" y="79.6">+5V</text>
<text x="81.8" y="79.6">+5V</text>
<text x="103.4" y="78.3">GND</text>
<text x="137.7" y="78.3">2A</text>
<text x="145.6" y="82" transform="rotate(-90 145.6 82)">GND</text>
<text x="149.4" y="78.3">2Y</text>
<text x="166.9" y="83.4">GND</text>
<text x="236.1" y="78.3">R7</text>
<text x="236.1" y="80.9">1K</text>
<text x="240.6" y="83.4">R11</text>
<text x="47.5" y="84.7">+5V</text>
<text x="51.7" y="89.8">WS2811F</text>
<text x="51.7" y="87.2">U4</text>
<text x="66" y="86">RN3D</text>
<text x="66" y="88.5">10K</text>
<text x="76.2" y="86">RN3C</text>
<text x="76.2" y="88.5">10K</text>
<text x="86.4" y="86">RN3B</text>
<text x="86.4" y="88.5">10K</text>
<text x="108" y="86">RN3A</text>
<text x="108" y="88.5">10K</text>
<text x="241.2" y="86">1K</text>
<text x="245.7" y="88.5">R12</text>
<text x="42.4" y="93.6">DIN</text>
<text x="50.4" y="94.5" transform="rotate(-90 50.4 94.5)">VDD</text>
<text x="51.5" y="93.6">OUTR</text>
<text x="142.7" y="91">GND</text>
<text x="172.7" y="93.6">Q2B</text>
<text x="246.3" y="91">1K</text>
<text x="42.4" y="96.1">DO</text>
<text x="42.4" y="98.7">NC</text>
<text x="50.4" y="99.8" transform="rotate(-90 50.4 99.8)">GND</text>
<text x="51.5" y="96.1">OUTG</text>
<text x="51.5" y="98.7">OUTB</text>
<text x="103.4" y="97.4">GND</text>
<text x="172.7" y="96.1">ZC010DNG</text>
<text x="142.7" y="102.5">+5V</text>
<text x="147" y="107.5">NC7WZ14P6X</text>
<text x="147" y="105">U9</text>
<text x="166.9" y="105">GND</text>
<text x="203.9" y="107.5">XL-B1010RGBT-HF</text>
<text x="210.9" y="105">LED5</text>
<text x="47.5" y="110.1">GND</text>
<text x="145.6" y="113.1" transform="rotate(-90 145.6 113.1)">V_{CC}</text>
<text x="172.7" y="113.9">Q3A</text>
<text x="235.5" y="108.8">R13</text>
<text x="236.1" y="111.4">1K</text>
<text x="240.6" y="113.9">R14</text>
<text x="137.7" y="115.2">1A</text>
<text x="149.4" y="115.2">1Y</text>
<text x="172.7" y="116.4">ZC010DNG</text>
<text x="241.2" y="116.4">1K</text>
<text x="245.7" y="119">R15</text>
<text x="137.7" y="120.2">2A</text>
<text x="145.6" y="124" transform="rotate(-90 145.6 124)">GND</text>
<text x="149.4" y="120.2">2Y</text>
<text x="166.9" y="125.3">GND</text>
<text x="246.3" y="121.5">1K</text>
<text x="142.7" y="132.9">GND</text>
<text x="172.7" y="135.5">ZC010DNG</text>
<text x="172.7" y="132.9">Q3B</text>
<text x="166.9" y="144.4">GND</text>
<text x="26.5" y="168.5">+24V</text>
<text x="43.2" y="171.4">J1</text>
<text x="43.2" y="173.9">JST PH</text>
<text x="58.2" y="168.5">+24V</text>
<text x="74.9" y="171.4">J2</text>
<text x="74.9" y="173.9">JST PH</text>
<text x="97.5" y="173.6">+5V</text>
<text x="130.8" y="171.9">J5</text>
<text x="147" y="173.6">+5V</text>
<text x="165.1" y="171.9">J6</text>
<text x="106.8" y="177.4">Open</text>
<text x="107.4" y="179.9">JP1</text>
<text x="112.8" y="176.1">GND</text>
<text x="147" y="176.1">GND</text>
<text x="38.6" y="186.3">GND</text>
<text x="70.4" y="186.3">GND</text>
<text x="123.7" y="186.3">GND</text>
<text x="158" y="186.3">GND</text>
</g>
<g font-size="1.8" fill="#a90000">
<text x="144.5" y="28.6" transform="rotate(-90 144.5 28.6)">5</text>
<text x="135.2" y="34">1</text>
<text x="153" y="34">6</text>
<text x="161.9" y="34">2</text>
<text x="168.7" y="31.2" transform="rotate(-90 168.7 31.2)">5</text>
<text x="252.5" y="33.7" transform="rotate(-90 252.5 33.7)">2</text>
<text x="135.2" y="39.1">3</text>
<text x="153" y="39.1">4</text>
<text x="168.7" y="38.8" transform="rotate(-90 168.7 38.8)">1</text>
<text x="245.7" y="36.6">1</text>
<text x="252.5" y="41.3" transform="rotate(-90 252.5 41.3)">3</text>
<text x="144.5" y="46.4" transform="rotate(-90 144.5 46.4)">2</text>
<text x="226.6" y="46.7">1</text>
<text x="233.4" y="43.9" transform="rotate(-90 233.4 43.9)">3</text>
<text x="63.2" y="53.4" transform="rotate(-90 63.2 53.4)">5</text>
<text x="161.9" y="53.1">4</text>
<text x="168.7" y="50.2" transform="rotate(-90 168.7 50.2)">6</text>
<text x="233.4" y="51.5" transform="rotate(-90 233.4 51.5)">2</text>
<text x="49.3" y="59.1" transform="rotate(-90 49.3 59.1)">8</text>
<text x="63.2" y="59.8" transform="rotate(-90 63.2 59.8)">4</text>
<text x="73.4" y="59.8" transform="rotate(-90 73.4 59.8)">3</text>
<text x="83.6" y="59.8" transform="rotate(-90 83.6 59.8)">2</text>
<text x="105.2" y="59.8" transform="rotate(-90 105.2 59.8)">1</text>
<text x="168.7" y="57.9" transform="rotate(-90 168.7 57.9)">3</text>
<text x="39.9" y="64.5">5</text>
<text x="39.9" y="62">6</text>
<text x="57.7" y="62">1</text>
<text x="57.7" y="64.5">2</text>
<text x="39.9" y="67.1">7</text>
<text x="49.3" y="71.8" transform="rotate(-90 49.3 71.8)">4</text>
<text x="57.7" y="67.1">3</text>
<text x="144.5" y="66.7" transform="rotate(-90 144.5 66.7)">5</text>
<text x="168.7" y="69.3" transform="rotate(-90 168.7 69.3)">5</text>
<text x="135.2" y="72.1">1</text>
<text x="135.2" y="77.2">3</text>
<text x="153" y="77.2">4</text>
<text x="153" y="72.1">6</text>
<text x="161.9" y="72.1">2</text>
<text x="168.7" y="76.9" transform="rotate(-90 168.7 76.9)">1</text>
<text x="83.6" y="83.9" transform="rotate(-90 83.6 83.9)">7</text>
<text x="105.2" y="83.9" transform="rotate(-90 105.2 83.9)">8</text>
<text x="216.5" y="82.3">2</text>
<text x="49.3" y="89.6" transform="rotate(-90 49.3 89.6)">8</text>
<text x="144.5" y="84.5" transform="rotate(-90 144.5 84.5)">2</text>
<text x="208.8" y="87.4">1</text>
<text x="216.5" y="87.4">3</text>
<text x="39.9" y="95">5</text>
<text x="39.9" y="92.5">6</text>
<text x="57.7" y="92.5">1</text>
<text x="57.7" y="95">2</text>
<text x="63.2" y="90.2" transform="rotate(-90 63.2 90.2)">4</text>
<text x="73.4" y="90.2" transform="rotate(-90 73.4 90.2)">3</text>
<text x="83.6" y="90.2" transform="rotate(-90 83.6 90.2)">2</text>
<text x="105.2" y="90.2" transform="rotate(-90 105.2 90.2)">1</text>
<text x="161.9" y="93.7">4</text>
<text x="168.7" y="90.9" transform="rotate(-90 168.7 90.9)">6</text>
<text x="216.5" y="92.5">4</text>
<text x="39.9" y="97.5">7</text>
<text x="57.7" y="97.5">3</text>
<text x="168.7" y="98.5" transform="rotate(-90 168.7 98.5)">3</text>
<text x="144.5" y="108.7" transform="rotate(-90 144.5 108.7)">5</text>
<text x="168.7" y="111.2" transform="rotate(-90 168.7 111.2)">5</text>
<text x="216.5" y="112.8">2</text>
<text x="135.2" y="114">1</text>
<text x="135.2" y="119.1">3</text>
<text x="153" y="119.1">4</text>
<text x="153" y="114">6</text>
<text x="161.9" y="114">2</text>
<text x="168.7" y="118.8" transform="rotate(-90 168.7 118.8)">1</text>
<text x="208.8" y="117.9">1</text>
<text x="216.5" y="117.9">3</text>
<text x="216.5" y="122.9">4</text>
<text x="168.7" y="130.2" transform="rotate(-90 168.7 130.2)">6</text>
<text x="161.9" y="133.1">4</text>
<text x="168.7" y="137.9" transform="rotate(-90 168.7 137.9)">3</text>
<text x="36.8" y="167.4">1</text>
<text x="68.5" y="167.4">1</text>
<text x="36.8" y="169.9">2</text>
<text x="36.8" y="172.5">3</text>
<text x="68.5" y="169.9">2</text>
<text x="68.5" y="172.5">3</text>
<text x="36.8" y="175">4</text>
<text x="68.5" y="175">4</text>
<text x="40.4" y="180.3" transform="rotate(-90 40.4 180.3)">MP</text>
</g>
<g font-size="1.8" fill="#0f0f0f">
<text x="160.9" y="34.3" transform="rotate(-90 160.9 34.3)">RGB1_R_GATE</text>
<text x="160.9" y="53.3" transform="rotate(-90 160.9 53.3)">RGB1_G_GATE</text>
<text x="160.9" y="72.4" transform="rotate(-90 160.9 72.4)">RGB2_G_GATE</text>
<text x="225.7" y="82.6" transform="rotate(-90 225.7 82.6)">RGB1_5V_R_K_T</text>
<text x="228.3" y="87.6" transform="rotate(-90 228.3 87.6)">RGB1_5V_G_K_T</text>
<text x="160.9" y="94" transform="rotate(-90 160.9 94)">RGB1_B_GATE</text>
<text x="230.8" y="92.7" transform="rotate(-90 230.8 92.7)">RGB1_5V_B_K_T</text>
<text x="225.7" y="113" transform="rotate(-90 225.7 113)">RGB2_5V_R_K_T</text>
<text x="160.9" y="114.3" transform="rotate(-90 160.9 114.3)">RGB2_B_GATE</text>
<text x="228.3" y="118.1" transform="rotate(-90 228.3 118.1)">RGB2_5V_G_K_T</text>
<text x="230.8" y="123.2" transform="rotate(-90 230.8 123.2)">RGB2_5V_B_K_T</text>
<text x="160.9" y="133.4" transform="rotate(-90 160.9 133.4)">RGB2_R_GATE</text>
</g>
<g font-size="1.8" fill="#725600">
<text x="206.4" y="47.9">RGB_LED_EN</text>
<text x="24.5" y="63.1">PIXEL_DATA</text>
<text x="108.3" y="171">PIXEL_DATA</text>
</g>
<g font-size="1.4" fill="#0099b0">
<text x="270.1" y="181">CERN-OHL-P</text>
<text x="281.9" y="181">v2</text>
</g>
<g font-size="1.2" fill="#006464">
<text x="121.4" y="169.9">Sig</text>
<text x="121.5" y="172.5">V+</text>
<text x="155.7" y="169.9">Sig</text>
<text x="155.8" y="172.5">V+</text>
<text x="121.1" y="175">GND</text>
<text x="125.5" y="179.9" transform="rotate(-90 125.5 179.9)">MP</text>
<text x="155.4" y="175">GND</text>
<text x="159.8" y="179.9" transform="rotate(-90 159.8 179.9)">MP</text>
</g>
<g font-size=".5" fill="#840000">
<text x="39.3" y="177.2">Mounting</text>
<text x="71.1" y="177.2">Mounting</text>
<text x="124.4" y="177.2">Mounting</text>
<text x="158.7" y="177.2">Mounting</text>
</g>
</svg>
